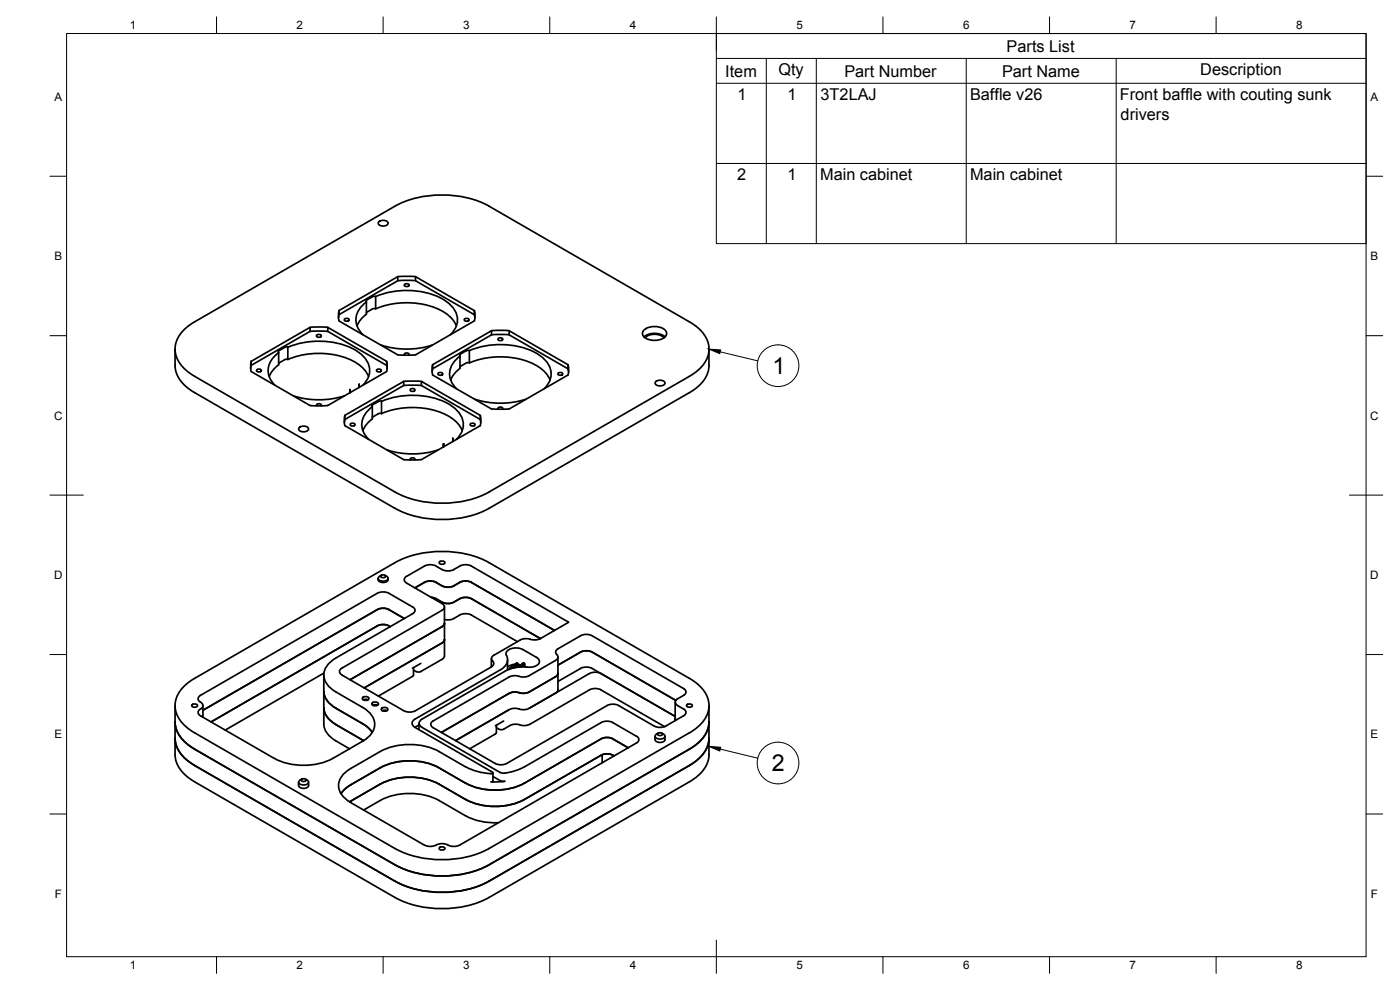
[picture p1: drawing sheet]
<svg xmlns="http://www.w3.org/2000/svg" width="420mm" height="297mm" viewBox="0 0 420 297" stroke-linecap="round" stroke-linejoin="round" font-family="sans-serif">
<!-- layer: Visible -->
<g fill="none" stroke="#000" stroke-width=".51">
<path d="M113.7 66.6a1.95 1.95 0 0 1 2.8 .2 1.67 1.67 0 0 1-2.8 .6zM146.8 61.9l60.1 34.7a9.6 9.6 0 0 1 5.8 9.2 10.4 10.4 0 0 1-5.8 7.1l-60.1 34.7M146.8 61.9a31.3 31.3 0 0 0-28.3 0l-60.1 34.7a9.5 9.5 0 0 0-5.8 9.2 10.4 10.4 0 0 0 5.8 7.1l60.1 34.7a31.3 31.3 0 0 0 28.3 0M93 99.4v-1.2l-17.6 10.2M93 99.4l-17.6 10.2M93.1 99.4h5.3M93.1 98.2h5.3M98.4 99.4v-1.2l17.6 10.2v1.2M98.4 99.4l17.6 10.2M101.7 93.2l17.7-10.2v1.2l-17.7 10.2zM101.7 94.4l-.1 .9M103.5 95.6l.8-.1 .5 .3a.76 .76 0 0 1-.8 .6 .76 .76 0 0 1-.7-.6z"/>
<path d="M109.9 90.6l.1 3.7-2 1.9-.9 1.6M110 90.6a6 6 0 0 0-1.1 9.8M110 90l-.2 .2 .2 .4M112.7 92.6l-.9 .1-1.8 1M112.7 89a23.4 23.4 0 0 1 21.7 1.7 6 6 0 0 1 .8 9.7M112.8 89l-.1 3.7a23.6 23.6 0 0 1 21.3 1.5l.8 .6a7.5 7.5 0 0 1 2.2 3M112.8 89l-.8-.1-2 1.2M119.4 83h5.3M119.4 84.2h5.3M121.5 85.2h.8l.5 .2a.76 .76 0 0 1-.7 .6 .76 .76 0 0 1-.8-.6zM124.7 83l17.7 10.2v1.2l-17.7-10.2zM139.5 95.6l.8-.1 .5 .3a.76 .76 0 0 1-.8 .6 .76 .76 0 0 1-.7-.6z"/>
<path d="M142.4 93.2l.2 1.5-.2 1.6-17.7 10.2-2.3 .1-3-.1-17.7-10.2-.1-1.6 .1-1.5M142.4 94.4l.1 .9M147.5 99.2h5.3M152.8 99.2l17.7 10.2v1.3l-17.7-10.2zM193.3 99a5.1 5.1 0 0 1 6.6 .4 1.75 1.75 0 0 1-1.5 2.4 5.1 5.1 0 0 1-5.4-1.1 1.36 1.36 0 0 1 .3-1.7zM52.5 104.7v4.9a10 10 0 0 0 5.9 8.2l60.1 34.7a31.3 31.3 0 0 0 28.3 0M75.4 108.4v1.2M75.4 109.6l-.2 1M75.4 108.4l-.2 1.5 .2 1.6 17.6 10.2 2.3 .1 3.1-.1 17.6-10.2 .2-1.6-.2-1.5M77.2 110.9l.8-.1 .4 .3a.76 .76 0 0 1-.7 .5 .76 .76 0 0 1-.7-.5zM83.6 105.8a6 6 0 0 0-1.1 9.8M83.7 108.9h-.1"/>
<path d="M86.4 104.2a23.4 23.4 0 0 1 21.6 1.8 6 6 0 0 1 .9 9.6M86.4 107.8l-.9 .1-1.8 1M86.4 104.2v3.7a23.6 23.6 0 0 1 21.3 1.5l.8 .6a7.5 7.5 0 0 1 2.1 3M86.4 104.2l-.7-.1-2.2 1.3 .1 4.1-1.5 1.4-1.3 2.1M88 118.8a25.2 25.2 0 0 0 15.4 0M95.2 100.5l.8-.1 .4 .3a.76 .76 0 0 1-.7 .5 .76 .76 0 0 1-.7-.5zM105 117.9v-1v1M105 116.9h.1M105 116.9v.9M107.8 115.3v1zM107.8 115.3h.1M113.2 110.9l.8-.1 .4 .3a.76 .76 0 0 1-.7 .5 .76 .76 0 0 1-.7-.5z"/>
<path d="M114.4 103.5a25.2 25.2 0 0 0 15.3 0M116 109.6l.2 1M121.2 115.7h5.3M121.2 114.4h5.3M121.4 106.6a.65 .65 0 0 1 .7-.7 .65 .65 0 0 1 .6 .7M123.3 116.7l.8-.1 .4 .3a.76 .76 0 0 1-.7 .5 .76 .76 0 0 1-.7-.5zM126.5 114.4l17.6 10.2v1.3l-17.6-10.2zM129.8 109.4l17.7-10.2v1.3l-17.7 10.2zM129.8 112.5l17.7 10.2M129.8 109.4l-.1 1.6 .1 1.5M129.8 110.6l-.1 1M131.6 111.9l.8-.1 .5 .3a.76 .76 0 0 1-.7 .5 .76 .76 0 0 1-.8-.5z"/>
<path d="M138 106.8l.1 3.7-1.6 1.4-1.2 2.1M138.1 106.8l-.2-.2 .2-.3 1.8-1.1 .8-.1a25.5 25.5 0 0 1 19.6 .5 7.6 7.6 0 0 1 5 7.5 6.6 6.6 0 0 1-2 3.5M138.1 110l1.8-1.1 .8-.1a25.1 25.1 0 0 1 20.5 1l1.7 1.3a7.5 7.5 0 0 1 2.2 2.9M138.1 106.8a6 6 0 0 0-1.1 9.8M140.9 105.2v3.7M142.5 119.8a25.2 25.2 0 0 0 15.4 0M147.5 100.4h5.3M149.6 101.5l.8-.1 .5 .3a.76 .76 0 0 1-.7 .5 .76 .76 0 0 1-.8-.5zM167.6 111.9l.8-.1 .5 .3a.76 .76 0 0 1-.7 .5 .76 .76 0 0 1-.8-.5zM170.5 112.5l-17.7 10.2M170.5 109.4l.2 1.6-.2 1.5M170.5 110.6l.1 1"/>
<path d="M193.3 101.1a5.2 5.2 0 0 1 6.3 0M193.6 101.4a4.3 4.3 0 0 1 5.7 0M196.8 114.5a1.95 1.95 0 0 1 2.8 .3 1.67 1.67 0 0 1-2.8 .5zM212.8 104.7v4.9a10 10 0 0 1-5.9 8.2l-60.1 34.7M89.8 128.3a1.95 1.95 0 0 1 2.8 .3 1.67 1.67 0 0 1-2.8 .5zM95.1 121.8a.65 .65 0 0 1 .6-.7 .65 .65 0 0 1 .7 .7M103.5 124.6l17.7-10.2v1.3l-17.7 10.2zM103.5 125.9l-.2 .9M103.5 124.6l-.2 1.6 .2 1.5 17.7 10.2 2.2 .1 3.1-.1 17.6-10.2 .2-1.5-.2-1.6M105.3 127.1l.8-.1 .4 .3a.76 .76 0 0 1-.7 .5 .76 .76 0 0 1-.7-.5zM111.7 122v3.7l-1.5 1.4-1.3 2.1M111.7 122a6 6 0 0 0-1.1 9.8"/>
<path d="M113.6 120.5l-1.8 1-.2 .1 .1 .4M114.5 124.1v-3.7a24.1 24.1 0 0 1 20.6 1.1 6.7 6.7 0 0 1 3.6 7.7l-1 1.8-.7 .8M114.5 124.1a23.6 23.6 0 0 1 21.3 1.5l.8 .7a7.5 7.5 0 0 1 2.1 2.9M114.5 124.1h-.9l-1.9 1.1M114.5 120.4h-.9M116.1 135a25.2 25.2 0 0 0 15.4 0M123.2 138a.65 .65 0 0 1 .6-.6 .65 .65 0 0 1 .7 .6M133.1 133.2v.9M133.1 133.1h.1M135.9 131.6v.8M135.9 131.6v.9M135.9 131.5h.1"/>
<path d="M141.3 127.1l.8-.1 .5 .3a.76 .76 0 0 1-.8 .5 .76 .76 0 0 1-.7-.5zM144.1 125.9l.2 .9M147.5 122.7h5.3M149.5 122.8a.65 .65 0 0 1 .7-.7 .65 .65 0 0 1 .6 .7M113.5 173.5v.4M114.4 172.6l-.5 .3M114.5 172.6l.8-.1 .4 .3a.76 .76 0 0 1-.7 .5 .76 .76 0 0 1-.7-.5zM115.5 172.6l1 .8a1.67 1.67 0 0 1-2.8 .5l-.2-.5 .4-.5M116.5 173.5a1.56 1.56 0 0 1-1.1 1.4 1.56 1.56 0 0 1-1.6-.5l-.3-.5M122 172.9a1.08 1.08 0 0 0-.7 1 1.08 1.08 0 0 0 .7 1l10.7 6.2M129.5 179.2l1.4 .4M130.9 179.6a5.1 5.1 0 0 0 7.1 0l1.7-.4 1.8 .4 20.7 12"/>
<path d="M130.9 174.8a5.1 5.1 0 0 0 7.1 0l1.7-.5 1.8 .4 24.9 14.5M130.9 169.9a5.1 5.1 0 0 0 7.1 0l1.7-.5 1.8 .4 29.2 16.9-8.5 4.9M130.9 174.7l-1.1-.3-1.9 .1-3.4 1.9M130.9 169.8l-1.1-.3-1.9 .1-5.9 3.3M131.8 168.6a.91 .91 0 0 1 1-.3 .91 .91 0 0 1 .7 .7 .91 .91 0 0 1-1 .4 .91 .91 0 0 1-.7-.8zM146.8 168.8l60.1 34.7a9.6 9.6 0 0 1 5.8 9.3 10.4 10.4 0 0 1-5.8 7.1l-60.1 34.7M146.8 168.8a31.3 31.3 0 0 0-28.3 0l-60.1 34.7a9.6 9.6 0 0 0-5.8 9.3 10.4 10.4 0 0 0 5.8 7.1l60.1 34.7a31.4 31.4 0 0 0 28.3 0M117.1 188l-.9-.4-1.2-.2-1.8 .4-49.8 28.8M121.3 185.6l-5.1-2.9-1.8-.2-1.2 .4-52.3 30.2M123.8 184.2l-23 13.2a5.9 5.9 0 0 0-3.5 6 6.6 6.6 0 0 0 3.5 4.2l8 4.6a5.4 5.4 0 0 1 3.3 6.9 7.6 7.6 0 0 1-3.3 3.3M123.8 184.1a1.06 1.06 0 0 0 .8-1 1.06 1.06 0 0 0-.8-1l-7.6-4.3-1.2-.2-1.3 .2-53.5 30.8a1.08 1.08 0 0 0-.8 1.1 1.08 1.08 0 0 0 .8 1 1.08 1.08 0 0 1 .7 1 1.08 1.08 0 0 1-.7 1 1.07 1.07 0 0 0-.8 1 1.07 1.07 0 0 0 .8 1.1l22.1 12.7M126.3 199.1l-2.5 1.4"/>
<path d="M132.7 181.1a1.08 1.08 0 0 1 .7 1 1.08 1.08 0 0 1-.7 1l-30.1 17.4M133.4 191.9l-.2 .5-.5 .5-23.4 13.5M133.4 187l-.2 .6-.5 .4-27.6 15.9M133.4 182.1l-.1 15-.6 .7-6.7 3.8a2.14 2.14 0 0 1-1.9-.6M133.4 185.9l1.5 .1a5.9 5.9 0 0 0 3.1-1.5l1.7-.4 1.8 .4 13.8 8M147.5 197.6v2.5M147.8 198.3a1.03 1.03 0 0 1-.3 1.8l-22.8 13.1-1.8 .5-1.7-.5-18.6-10.7M148.2 196.6a1.06 1.06 0 0 0-.4 1.7M152.3 198v3M154.4 199.9v.5M154.4 199.7l-.9 .3-.7 .8M154.6 199.3l-1.5 .3-.8 .5"/>
<path d="M155 199.4l.1 .3-.3 .1zM155 199.6h-.2M155 199.4l-.2 .4M155.3 199l-.6 .2-.3 .7M155.5 199.3l-.3-.3-.4 .2-.4 1.1M155.5 199.3l.9 .3M155.5 199.4v.8M155.5 199.7l.7 .1M156.1 192.1l-7.9 4.5M156.4 199.7l-.8 .5M156.9 199.5l.1 .1M157 199.4l.1 .3-.2 .1z"/>
<path d="M157 199.4l-.2 .4M157.3 199a.82 .82 0 0 0-.9 1.1M157.5 199.9l.4 .2M162.2 191.6a5.4 5.4 0 0 1-4.1 0l-2 .4M167.4 197.2l.1 9.7-.2 .6-8.9 5.2-1.6 .2-1-.2M167.5 199.6l7.2-4.2 1.3-.2 1.2 .2 25.6 14.7M167.5 199.5l-.1 .1M52.5 216.6a10 10 0 0 0 5.9 8.2l60.1 34.7a31.4 31.4 0 0 0 28.3 0M52.5 211.7v14.7M57.6 211.5a.91 .91 0 0 1 .9-.3 .91 .91 0 0 1 .7 .7 .91 .91 0 0 1-.9 .3 .91 .91 0 0 1-.7-.7zM60.9 211.7v3.5M97.2 202.5v14.7a6.2 6.2 0 0 0 3.6 5.1l4.1 2.4"/>
<path d="M97.2 212.3a6.2 6.2 0 0 0 3.6 5.1l8.3 4.8M97.2 207.4a6.2 6.2 0 0 0 3.6 5.1M97.2 202l-29.6 17.1M100.8 212.5l8.5 4.9 1.4 1.1 1 1.3M102.6 200.5a1.08 1.08 0 0 0-.7 1 1.08 1.08 0 0 0 .7 1M108.8 209.3l.6-.3h.7l.6 .6a1.16 1.16 0 0 1-2 0zM109 210l.7-.2 .7 .2M111.6 211l.6-.3h.8l.6 .5a1.16 1.16 0 0 1-2 0zM111.9 211.6l.7-.2 .7 .2M114.5 212.6l.5-.3h.8l.6 .5a1.16 1.16 0 0 1-2 0zM114.7 213.2l.7-.2 .7 .2M124.1 200.3l-.1 2.5-10.4 6.1"/>
<path d="M125.8 217.5l-1.3 .7 23.4 13.6-.1 .3h-.4M125.8 217v2M126.6 218.2l23.8 13.7a12.9 12.9 0 0 0 7-1.8M149 219.8l-.3 .4-7.7 4.5M149 217.6v2.2M151.2 216.3l-2.5 1.5M154.4 200.2l-1.1 .5M155.5 200.1h.2M155.8 202.9l1 .2 1.6-.2 8.3-4.7a1.16 1.16 0 0 0 .8-1.1 1.16 1.16 0 0 0-.7-1.1 1.09 1.09 0 0 1 .7-1.4l7.2-4.1 1.3-.2 1.2 .2 27.9 16.1a1.08 1.08 0 0 1 .8 1 1.08 1.08 0 0 1-.7 1l-1.8 1.1a1.07 1.07 0 0 0-.8 1 1.07 1.07 0 0 0 .8 1l1.7 1a1.07 1.07 0 0 1 .8 1 1.07 1.07 0 0 1-.7 1.1l-5.4 3M155.8 212.7l-1.6-.2-1.4 .4-16.1 9.3M155.8 207.8l-1.6-.2-1.4 .5-20.3 11.7M155.8 202.9l-1.6-.2-1.5 .5-22.7 13.1a1.08 1.08 0 0 0-.7 1 1.08 1.08 0 0 0 .7 1l18.6 10.8 1.7 .4 1.8-.4 30.6-17.6 1.9-.2 1.1 .4 10.6 6.1"/>
<path d="M156.5 200.1l.1-.7 .6-.4 .3 .3v.8M158.3 200.2a3.1 3.1 0 0 0 3.6-1.6 1.44 1.44 0 0 0-.9-1.3l-4-2.4a3.8 3.8 0 0 0-5.1 1v.4a3.2 3.2 0 0 1-1.8 4.7l-25.6 14.8a1.29 1.29 0 0 0-.8 1.2 1.29 1.29 0 0 0 .8 1.2M158.3 200.2a11.4 11.4 0 0 0-6.7 1.2l-25 14.4a1.29 1.29 0 0 0-.8 1.2 1.29 1.29 0 0 0 .8 1.2M167.5 202l-.2 .6-.6 .5-7.9 4.5-1.4 .4-1.6-.2M167.5 204.5l7.2-4.2 1.3-.2 1.2 .2 25.4 14.7M167.5 204.4l-.1 .1M180.4 207l19.1 11M180.4 202.1l-1.8-.4-1.7 .4-17.8 10.3M180.4 207l-1.8-.4-1.7 .4-17.8 10.3a5.2 5.2 0 0 1-4.1 0h-.6a5.9 5.9 0 0 0-3.2 1.5l-.4 .1a2.09 2.09 0 0 1-1.8-.6M183.9 216.8l7.1 4.1a1.08 1.08 0 0 1 .7 1 1.08 1.08 0 0 1-.7 1l-53 30.7M183.9 216.8l-1.7-.4-1.8 .4-23 13.3M196.3 217.8l1.8 .5 1.8-.5"/>
<path d="M197.5 220a1.08 1.08 0 0 0-.9 1 1.85 1.85 0 0 0 3 0l-.2-.5-.8-.5M197.6 220l.8-.1 .4 .3a.76 .76 0 0 1-.7 .5 .76 .76 0 0 1-.7-.5zM202.6 210.7v5.5M202.6 215.6l.2 .5M206.1 211.5a.91 .91 0 0 1 .9-.3 .91 .91 0 0 1 .7 .7 .91 .91 0 0 1-.9 .3 .91 .91 0 0 1-.7-.7zM212.8 211.7v14.7M212.8 216.6a10 10 0 0 1-5.9 8.2l-60.1 34.7M52.5 221.5a10 10 0 0 0 5.9 8.2l60.1 34.7a31.3 31.3 0 0 0 28.3 0M52.5 226.4a10 10 0 0 0 5.9 8.2M58.4 234.6l60.1 34.7a31.3 31.3 0 0 0 28.3 0M82.3 227.5a19.6 19.6 0 0 0 17.6 0M89.6 234.7v1a1.73 1.73 0 0 0 3 0v-1"/>
<path d="M90.6 233.8a1.08 1.08 0 0 0-1 1 1.85 1.85 0 0 0 3 0l-.2-.5-.8-.5M90.6 233.8l.8-.1 .4 .2a.76 .76 0 0 1-.7 .6 .76 .76 0 0 1-.7-.6zM108.8 222.4l-8.9 5.1M139.7 239.9l-7.9-4.6a19.7 19.7 0 0 0-17.7 0l-9.2 5.3M139.7 235l-7.9-4.6a19.6 19.6 0 0 0-17.7 0l-9.4 5.4-1.4 1.1-1 1.2M139.7 230.1l-7.9-4.6a19.6 19.6 0 0 0-17.7 0l-8.8 5.1a5.9 5.9 0 0 0-3.6 6 6.6 6.6 0 0 0 3.6 4.2l22 12.8M139.7 230.1a17.3 17.3 0 0 0 7.7 2M147.9 231.9v2.4l-.5 .3M147.9 233l2.2 1.2M150.1 234.2l1.4 .2-4.1 .2M180.7 226.4v2.5M181 226.3l1.5-.1 1.4 .4-1.7-.4-1.8 .4-23 13.3a19.6 19.6 0 0 1-17.7 0"/>
<path d="M183.9 226.6l.4 .2M183.9 221.7l4.6 2.7M183.9 221.7l-1.7-.4-1.8 .4-23 13.3a19.6 19.6 0 0 1-17.7 0M196.6 220.9v1a1.73 1.73 0 0 0 3 0v-1M206.9 234.6l-60.1 34.7M212.8 226.4a10 10 0 0 1-5.9 8.2M212.8 221.5a10 10 0 0 1-5.9 8.1l-60.1 34.8M109.1 243a28 28 0 0 1 8.5-4.2 19.9 19.9 0 0 1 14.2 1.4l7.9 4.6M127.4 253.5l1.1 .4 1.9-.1a4.3 4.3 0 0 1 4.6 0l1.8 .1 1.2-.4M131.8 254.4a.91 .91 0 0 1 1-.4 .91 .91 0 0 1 .7 .8 .91 .91 0 0 1-1 .3 .91 .91 0 0 1-.7-.7zM139.7 244.8a18.5 18.5 0 0 0 9.9 2.1"/>
</g>
<!-- layer: Border -->
<g fill="none" stroke="#000" stroke-width=".3">
<path d="M20 10.1h390v276.9h-390zM65 5.1v5M115 5.1v5M165 5.1v5M215 5.1v10M265 5.1v5M315 5.1v5M365 5.1v5M15 52.9h5M410 52.9h5M15 100.7h5M410 100.7h5"/>
<path d="M15 148.6h10M405 148.6h10M15 196.4h5M410 196.4h5M15 244.2h5M410 244.2h5M65 287v5M115 287v5M165 287v5M215 282.1v9.9M265 287v5M315 287v5"/>
<path d="M365 287v5"/>
</g>
<!-- layer: BOM -->
<path d="M215 10.1h195v63h-195zM215 17.5h195M230 17.5v55.6M245 17.5v55.6M290 17.5v55.6M335 17.5v55.6M215 25h195M215 49.1h195" fill="none" stroke="#000" stroke-width=".3"/>
<!-- layer: 0 -->
<g fill="none" stroke="#000" stroke-width=".3">
<path d="M216.2 105.6l11.2 2.7M216.2 224.8l11.2 2.7"/>
<circle cx="233.5" cy="109.7" r="6.3"/>
<circle cx="233.5" cy="228.9" r="6.3"/>
</g>
<path d="M212.7 104.7l3.6 .3-.3 1.1zM212.7 224l3.6 .2-.3 1.1z" fill="#000" stroke="#000" stroke-width=".3"/>
<g font-size="7">
<text x="231.8" y="112.3">1</text>
<text x="231.6" y="231.4">2</text>
</g>
<g font-size="4.9">
<text x="302.1" y="15.5">Parts List</text>
<text x="217.7" y="23">Item</text>
<text x="233.6" y="22.5">Qty</text>
<text x="253.4" y="23">Part Number</text>
<text x="300.7" y="23">Part Name</text>
<text x="360.2" y="22.5">Description</text>
<text x="221.3" y="29.9">1</text>
<text x="236.3" y="29.9">1</text>
<text x="246.3" y="30">3T2LAJ</text>
<text x="291.1" y="30">Baffle v26</text>
<text x="336.1" y="30">Front baffle with couting sunk</text>
<text x="336.3" y="35.9">drivers</text>
<text x="221.2" y="54">2</text>
<text x="236.3" y="54">1</text>
<text x="246.1" y="54">Main cabinet</text>
<text x="291.1" y="54">Main cabinet</text>
</g>
<g font-size="3.5">
<text x="39" y="8.8">1</text>
<text x="89" y="8.8">2</text>
<text x="139" y="8.8">3</text>
<text x="189" y="8.8">4</text>
<text x="239" y="8.8">5</text>
<text x="289" y="8.8">6</text>
<text x="339" y="8.8">7</text>
<text x="389" y="8.8">8</text>
<text x="16.3" y="30.2">A</text>
<text x="411.3" y="30.2">A</text>
<text x="16.3" y="78">B</text>
<text x="411.3" y="78">B</text>
<text x="16.2" y="125.9">C</text>
<text x="411.2" y="125.9">C</text>
<text x="16.2" y="173.7">D</text>
<text x="411.2" y="173.7">D</text>
<text x="16.3" y="221.6">E</text>
<text x="411.3" y="221.6">E</text>
<text x="16.4" y="269.4">F</text>
<text x="411.4" y="269.4">F</text>
<text x="39" y="290.8">1</text>
<text x="89" y="290.8">2</text>
<text x="139" y="290.8">3</text>
<text x="189" y="290.8">4</text>
<text x="239" y="290.8">5</text>
<text x="289" y="290.8">6</text>
<text x="339" y="290.8">7</text>
<text x="389" y="290.8">8</text>
</g>
</svg>
